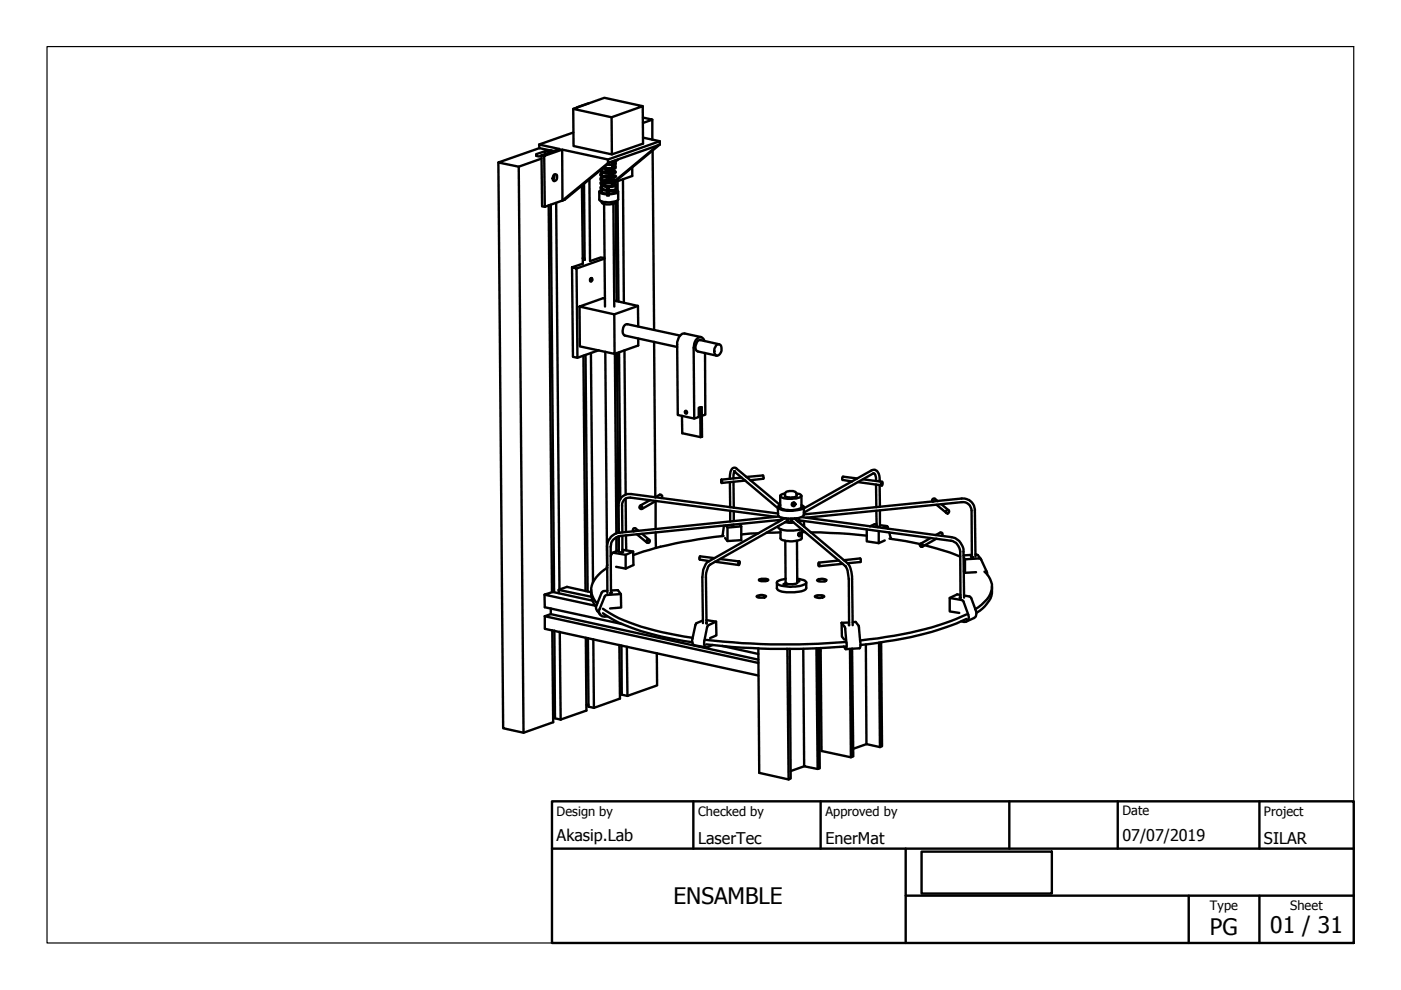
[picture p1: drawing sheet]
<svg xmlns="http://www.w3.org/2000/svg" width="297mm" height="210mm" viewBox="0 0 297 210" stroke-linecap="round" stroke-linejoin="round" font-family="sans-serif">
<!-- layer: Visible (ISO) -->
<g fill="none" stroke="#000" stroke-width=".51">
<path d="M105.7 34.5l1 119.9 4.3 1 6.3-2.3-.2-19.5M110 35.3l1 120.1M114.4 31.4l-8.7 3.1 4.3 .8 4.8-1.7M114.4 31.4l-.1-.8 4.3 1-3.8 1.3 .1 10.8 .6 .2M114.4 31.4l2.9 .6-.5-.1M114.8 33l-.5 .2-.6-.1v-.4l.1 .4M114.8 32.9l.6 .2M115.6 32.6v-.6l-1.9 .7M115.6 32l1.2-.1v.3M117.5 37.1v.4l-.1 .5-.2 .1M117.5 37h.4a.84 .84 0 0 1-.5 1.4l-.2-.6zM119.2 31.7l9.7 2.1v.8"/>
<path d="M121.5 23.1l6.6-2.4 8.2 1.8-6.6 2.4zM121.5 23.1l.1 7.9 8.1 1.7M121.5 28.1l-7.2 2.5M123.4 39.3l.2 16.6M123.8 39l.2 16M124.8 21.9l-2.5 .9M125 38l.1 17.3M127.3 36.2a3.4 3.4 0 0 0 2.9 .5l.4-.2-.3-.3h-.8l-1.5 .2M127.6 39.7a.77 .77 0 0 0 1 .5h1.8M127.6 39.5l-.3 .2a1.34 1.34 0 0 0 1.5 .8h1.4l.4-.2v-.3M127.7 37.4a.52 .52 0 0 0-.4 .6 .52 .52 0 0 0 .5 .5l1.1 .1a2.13 2.13 0 0 0 1.7-.2 .91 .91 0 0 0-1.1-.3l-1.5 .2M127.7 36.5a.48 .48 0 0 0-.4 .6 .48 .48 0 0 0 .5 .4l1.1 .2a1.95 1.95 0 0 0 1.7-.3v-.1a3.5 3.5 0 0 0-2.6 .1"/>
<path d="M127.8 38.4a.51 .51 0 0 0-.5 .6 .51 .51 0 0 0 .6 .4 4.1 4.1 0 0 0 2.7-.1l-.1-.7M128 35.7l-.6 .4a3.3 3.3 0 0 0 3 .3M128 36.6l-.6 .5a4.1 4.1 0 0 0 3 .3M128 35.5l.8 .2 1.6-.2M128 37.6l-.4 .2-.1 .1a3.6 3.6 0 0 0 2.9 .4M128 38.5l-.4 .2-.1 .2a3.3 3.3 0 0 0 2.9 .3M128.3 38.8l-.7 .2M128.3 39.1l-.1 .2M128.3 38.6v.7M128.3 38.6a.93 .93 0 0 0 1.4 .1l.1-.1v.7M128.4 35.8a.76 .76 0 0 0 1.3 .2v-.2M128.4 37.4l.9-.1 1.1 .1"/>
<path d="M128.7 39.6l.1 .7h.3v-.7h.4M128.7 39.6l-.8-.1-.4-.3 .1 .6M128.7 39.6v.7M128.8 38.5h.7M128.8 34.9h1.3v.6M128.9 34.6l-9.6 7.9M129 34.7l.2 .1M129.2 36.2h.1M129.2 36.4v.2M129.2 36.8v.3M129.2 37.3v.2M129.2 37.8v.3"/>
<path d="M129.2 38.3v.1M129.3 34.4l-9.5 7.9-.5 .2M129.3 34.4l-.4 .2M129.8 34.9v.7l-.5 .1M129.8 39.1l.1 .1-.4 .2M129.8 38.8l.8 .4M129.8 34.3v.4h.2M129.9 35.5h.2M130 38.6l-.2 .2 .5-.2M130.1 34.3l-.6 .1M130.1 34.1v.6M130.2 35.5h.1"/>
<path d="M130.4 36.5l-.9-.1-1.1 .1M130.4 38.3h-1.4l-.6 .1M130.4 38.6h-.1M130.4 34v.2l-.2-.1M130.4 35.4l.1 .1a.63 .63 0 0 1-1 .3h-1l-.7-.1M130.5 34.7v.6l-.4 .2M130.5 34.2l.1 .4-.2 .2M130.6 39.4v.7M130.9 38.4v2M131 33.8l-.6 .4M132.1 38l.2 26.2M134 35.5v1.8l-3.7 1.3"/>
<path d="M136.3 22.5v8l-6.6 2.2v-7.8M136.3 24.9l2 .5-2 .7M136.3 29.2l3.6 .7v.7M138.3 25.4v4.2M138.4 32l.3 37.9M139.4 30.8l-8.8 7.4M139.9 30.6l-10.6 3.8M139.9 29.9l-11 3.9M139.9 30.6l-9.3 7.7M116.3 43.5l.7 82M116.8 43.4l.7 82.1M117.9 43l.7 82"/>
<path d="M119.3 42.5l-.1-10.8-3.8 1.4 .1 10.8M119.3 42.5l-3.8 1.4M123.5 54.8h.5M123.6 55.9l-2.3 .8 .2 19 .9 .2-.2-19-.9-.2M125.1 59.2l.1-.2a.35 .35 0 0 1 .4 .3 .35 .35 0 0 1-.3 .4l-.2-.2zM127.6 40.3l-.5 .2 .1 .4 1.5 .3M127.6 40.1v.6l1.1 .4M127.6 40.5l-.2 .1M127.6 40.4l-.2 .1M128.1 43.2l.2 21.8M128.1 54.7l-.7-.1-2.2 .7M128.1 54.8l-5.9 2.1"/>
<path d="M128.7 41.1v.3l.1-.3M128.7 40.5v.6M129.1 41.1v.3h-.4M129.1 40.5v.6M130 43.2l.2 21.8M130.6 40.4l-.1 .3-.4 .2-1 .2M130.6 42.6v.3a2.31 2.31 0 0 1-2.4 .4l-.4-.1-.2-.5M130.6 43l.1 20.9M130.6 40.3l.5 .3-.2 .3-1.8 .3M130.9 42.5l.2 21.4M131.1 40.6v1.7a4.2 4.2 0 0 1-3.3 .5l-.5-.2-.2-.3v-1.6M123.7 75.4l.4 49.9"/>
<path d="M124.1 75.3l.5 50.1M125.3 74.8l.4 48.7M126.9 74.3l-4.5 1.6M128.3 63.3l-.4-.1-5 1.8 7.3 1.6 .1 8.4-7.4-1.6v-8.4M128.3 74.6l.4 45.3M130.2 63.7l5.1 1.2M130.4 75l.3 38.1M130.8 74.8l.3 38.1M131.3 74.7l.2 31.1M132.4 74.3l.3 30.6M135.3 64.9v4.3M135.3 64.9l-5.1 1.7"/>
<path d="M135.3 71.8v1.5l-5 1.7M138.7 72.5l.2 32.9 1-.5a.37 .37 0 0 1 .5 .2 .37 .37 0 0 1-.3 .5M144.2 71.2l-11.2-2.5a1.44 1.44 0 0 0-.7 2.4l11.3 2.5M148.7 71.5l-3.5-.8a1.87 1.87 0 0 0-1.6 1.9l.1 15.4 3.5 .7 .9-.3v-1.9l.7-.2M149.4 72.3a.95 .95 0 0 0-.9-.8 .95 .95 0 0 0-1 .6l-.3 .8-.1 .9 .1 14.9M149.5 74.8v13.1l-.7 .3M152 73.1a.73 .73 0 0 1 .9 .1 .73 .73 0 0 1 .1 .9 1 1 0 0 1-1.3 1.2 1.73 1.73 0 0 1 .3-2.2zM152.5 73l-4-.9a1.44 1.44 0 0 0-1 2l.5 .4 4 .9M145.2 87.2l.2-.1 .2 .1v.5l-.4-.2zM148.3 86.5l.5-.2v6.3l-.3 .1-3.8-.8-.1-3.7M148.5 86.5v6.2M155.6 99.9l9.3 7.8"/>
<path d="M155.7 100l-.2 1.4M128.7 119.9v.5M128.8 119.8l-.1 .1M129.5 118l.4-.8 2.8 .4 1.5-.7 .1 2.9-1.6 .8-2.1-.4M130.7 113.9v3M131.1 113.7l.1 3M131.2 113.7v3.3M131.2 116.6l-1.3 .7M132 116.9l.1 .1-.6 .1M132 113.6v3.5M132 116.6l2.2 .3M132.7 105.7v7"/>
<path d="M132.7 117.6v3M132.7 113.5l.1 3.2M135.1 113.3l2.1 1.7M135.3 112.5l-.8-.5-.3 .4 .1 .2M136.1 113.2l1.6 1.3M137.9 106l-2.2 1.2M139 112.9l.1 3.3M139 106.3v5.9M139.1 106.2l-3 1.7M151.4 118.3l-2.9-.3-.2 .2v.5l2.1 .3M151.6 119.1l5.1 .7M152.7 118.5l4 .5"/>
<path d="M152.9 101.8l.2 .2v.4l-.2-.1zM153.4 113.6a82.9 82.9 0 0 0-19.2 4.1M153.5 111.5l-.3 2.1M153.9 111.4l.3 .5 3-.3v2.9l-3 .2-.5-.6M154.2 111.9v2.8M154.7 101.5a2.16 2.16 0 0 1 .9-2.3h.4l9.4 7.9-.5 .4a2.81 2.81 0 0 0 2.5 .8l2.3-.3a.65 .65 0 0 0 .7-.5l-.5-.4M154.7 102.3l.1 5.2M154.8 108.3v2.3M155.5 102.1l.1 5.6M155.6 111.2l-.5 .1M155.6 108.4v2.1M156.7 119a.39 .39 0 0 1 .1 .4 .39 .39 0 0 1-.2 .3z"/>
<path d="M156.8 111.1l.4 .5M157.2 101.3l-4.2 .4M158.1 101.9l-5.1 .5M158.2 101.1l3.5-.3 .2 .1v.6l-2.8 .3M160.8 113.1l-3.6 .2M164.5 109.6l-30.8-4.1a1.56 1.56 0 0 0-1.8 1.7l.1 5.7M165 111.5v.4a6.2 6.2 0 0 0 4.9 .3M165 108.9l-31.2-4.2a2.33 2.33 0 0 0-2.7 2.5l.1 5.7M165 110.3v.4M165 110.3l.4 .2M165.2 109.5l-33.8 3.4a2.93 2.93 0 0 0-2.7 3l.1 9.8M165.4 105.1v2.4a3.8 3.8 0 0 0 3.8 .5l.5-.2 .2-.3v-2.4"/>
<path d="M165.5 112.9h-3M165.5 112.2v1.9a3.8 3.8 0 0 0 3.7 .5 .7 .7 0 0 0 .8-.5v-1.9M165.7 110.2l-34.2 3.4a2.29 2.29 0 0 0-2 2.3v9.9M165.7 110.2v.1M165.7 109.8v.4M166.4 109.9l-16.2 9.1a3.9 3.9 0 0 0-1.3 3.4l.1 9.7M166.4 104.6l-.9 .3-.1 .3a3.1 3.1 0 0 0 2.9 .5l1.2-.2 .4-.4-.4-.4-.7-.1M166.4 110.7l1.9 .1M166.5 114.7l.1 8.8a2.57 2.57 0 0 0 2.4 0v-8.8M166.5 104.5a1.9 1.9 0 0 1 2.3 0 .64 .64 0 0 1 0 .8 .64 .64 0 0 1-.8 .1h-.9l-.7-.1zM166.7 110.6l1.4 .1M166.8 110l.1 .1-.1 .4-16.2 9.2a2.13 2.13 0 0 0-.9 1.7l.1 10.8"/>
<path d="M167.1 110v.7M167.7 110v.7M168 110l-.1 .1 .1 .4 11.3 9.6a4.8 4.8 0 0 1 .7 2.7v9.7M168.3 106.5l.1 .1a.43 .43 0 0 1-.5 .4M168.4 110h.1M168.5 110l11.3 9.5a5.5 5.5 0 0 1 .9 3.3l.1 9.8M168.5 110h.1M168.8 109.9v.4M169.3 113.1l.3-.2a.43 .43 0 0 1 .2 .4 .43 .43 0 0 1-.4 .3zM169.4 109.8l.1 .5M169.5 110.3l-.4 .2M169.5 110.3l32.1 4.4a2.47 2.47 0 0 1 2 2.2v9.9"/>
<path d="M169.9 109.6l31.8 4.3a3.1 3.1 0 0 1 2.6 3l.1 9.8M170 112.8h.7M170.1 110.5l-.8 .2M170.4 107.5v1.7a2.77 2.77 0 0 1-2.4 .8 4.8 4.8 0 0 1-3-.6l-.1-1.9M170.4 109.1l33.5-3.4a2.51 2.51 0 0 1 2.8 2.5l.1 9.8M170.4 110.5l.1 1.2M170.9 109.8l33.1-3.3a1.85 1.85 0 0 1 2 1.7l.1 9.9M171.9 112.9l6 .2 5.9 .5M173.6 119.3l.1 .8-.2-.5zM177.9 118.8l-4.3 .5M178.6 119.5l-4.9 .6M178.9 118.8l3.5-.4 .1 .1-.1 .7-2.7 .2"/>
<path d="M181.7 101.4l-2.9-.3-.2 .2v.5l2.1 .3M181.9 102.2l5 .7M183 101.6l4 .5M183.8 112.2v2.6l2.5 .4 1.3-.6M185.7 102v-.2a1.66 1.66 0 0 0-.3-1.4l-15 8.3M185.7 102.7l.1 4.8M185.8 108.3l.1 3.4M185.9 111.5l-.2 .2h.7M185.9 111.2h-.5l-1 .4M186.3 112.6v2.6M186.5 102.1a2.25 2.25 0 0 0-1-2.5l-.7 .1-14.4 8.1M186.5 102.8l.1 4.7"/>
<path d="M186.6 108.2v3.3M186.6 111.4l1.4 .1M186.9 102.2a.38 .38 0 0 1 .2 .4 .38 .38 0 0 1-.2 .3zM187.1 111.9l.9-.4 .3 .6M188.5 112.9l.4 1.3M188.6 114.2l6.5 1.2M196.1 115.6l5.3 1.5 2.2 .9M197.3 114.1l-2.1 1.2M198.4 113.4l.9-.5a.38 .38 0 0 1 .5 .2 .38 .38 0 0 1-.2 .5M198.6 114.2l-3.1 1.7M198.6 107l2.1 1.7M198.8 106.3l-.6-.5-.3-.1-.3 .4 .1 .2"/>
<path d="M199.6 106.9l1.5 1.3M204.3 118.2l.3 .4v2.8M204.6 118.6l3.3-.1 1.3 2.6 .1 .7M206.1 118l-.2 .1h.5M206.1 117.6l-1.8 .2M206.8 117.6l.5 .1 .7 .8M115.4 126.1l.1 2.6 16.4 3.6M115.5 130.7l1.3-.5 44 9.7M115.5 130.7v2.6l45.3 9.9M115.5 130.7l45.3 9.9M116.8 129v1.2M117.5 133.7l.2 18.6 1.2 .3"/>
<path d="M118.4 125.1l1.8-.7 5.1 1.2M118.5 125.8l-.1-.7 6.9 1.4M118.7 134l.2 18.6M124.2 135.2l.1 15.5-5.4 1.9M124.7 135.3l.1 14.5 1.1 .3M125.3 125.1a4.7 4.7 0 0 0 1.1 3.5M125.6 127.4l-8.4-1.9-1.8 .6 10.8 2.3M125.8 135.5l.1 14.6M127.8 129.1a37 37 0 0 0 14.1 5.2l4.9 .9M127.8 130a37.3 37.3 0 0 0 14 5.3l5 .9M128.8 120.4a6.7 6.7 0 0 0-3.5 4.3 4.6 4.6 0 0 0 1.3 3.3M128.8 125.3h-.8l-.4 .3-1.1 2.7a1.05 1.05 0 0 0 .1 1.2l.7 .8"/>
<path d="M129.5 125.6l.2 .1-.4 .1M129.5 125.2l1.5-.1 .6 .9 .1 2.8-2.4 .2M131.3 136.8l.1 11.3-5.5 2M131.6 126l-3.3 .3-1.2 2.8a1.08 1.08 0 0 0 .1 1.2 1.08 1.08 0 0 0 1 .4h.6M131.8 136.9v10.4l1.2 .2M132.9 137.1l.1 10.4M139.3 138.5v6.8l-6.3 2.2M149 131.5l-1.4 .7-.9 3.9 .5 .7 2.5 .5M149.7 135.7a146.2 146.2 0 0 0 29.7 .4M149.7 136.6a146.2 146.2 0 0 0 29.7 .5M149.7 131.5l2.1 .3 .1 2.9-1.3 .6M149.8 132l-.1 .2"/>
<path d="M151.8 131.8l-1.8 1-.6 3a.94 .94 0 0 0 .6 1.5l1.1-.5M153.1 136.9l7.7 1.8M160.4 126.5a1.91 1.91 0 0 1 2-.1 1.91 1.91 0 0 1-2 .1zM160.8 137.4l.2 26.5 6.2 1.4-.3-27.7h.2M160.9 122.9a2.58 2.58 0 0 1 2 0 1.69 1.69 0 0 1-1.9 .2zM166.2 123.8l.7 .1a.52 .52 0 0 1-.7-.1zM166.6 122.7l-1.3 .3a.51 .51 0 0 0-.5 .3 .51 .51 0 0 0 0 .5 7.3 7.3 0 0 0 6.1-.1v-.3l-.3-.3-1.6-.4M166.8 137.6h.1M167.4 139.2v.5M167.4 137.6l.2 27.5-.4 .2M169 123.1l.5 .1-.5 .1M170.3 137.6l.2 24.9 2.9 .5"/>
<path d="M170.9 123.5v1.4a7.6 7.6 0 0 1-5.5 .4l-.5-.2-.2-.4v-1.2M172.8 126.4a2.3 2.3 0 0 1 2 .1 1.78 1.78 0 0 1-2 0zM173.1 137.4l.3 25.6 .4-.1-.2-25.5M173.4 122.9a2.09 2.09 0 0 1 1.9 .1 1.91 1.91 0 0 1-2.1 0zM173.6 137.9l.4 .1M174 137.4l.2 21.8 6.2 1.4M178.4 132.1l.1 2.9 .5 .6M178.4 132.1l.8 1 .3 3.4-.2 1.1-.4-.5M180 132l-1.6 .1M180.7 137.5l.2 22.9-.5 .2-.2-23M180.8 131.9h.6l.7 .8 .3 3.7v.9l-.2 .1-2.9 .2M183.6 136.6l.1 21.2 2.9 .6"/>
<path d="M186.8 136.2l.2 22-.4 .2-.2-22.2M201.4 126.8l2.7 .5 1.2 3a1.05 1.05 0 0 1-.2 1.3 1.05 1.05 0 0 1-1.3 .1M203.6 126.6l-.1 .1 .2 .1M203.6 126.1l-.7-.1-1.5 .8v2.8l2 .4M204.3 121.1l.3 .3 2.3-.1M204.4 126.3l1.1 .2 .3 .2 1.2 3.2-.1 .8-.2 .2-1.8 .9M204.9 130.3a66.3 66.3 0 0 1-20.6 5.2l-1.9 .3M204.9 131.2a62.6 62.6 0 0 1-18.8 5.1l-3.7 .5M208.7 121.2a4 4 0 0 1 0 6.4l-1.9 1.6M210.3 124.4a5.7 5.7 0 0 1-3.3 5.6M117.7 151.9l-.4 .1M124.3 149.5h.5"/>
<path d="M131.8 146.9l-.4 .1M183.7 157.8l-2.9 1M170.5 162.5l-2.9 1"/>
<circle cx="135.9" cy="107.6" r=".36"/>
<circle cx="137.4" cy="114.8" r=".36"/>
<circle cx="168.3" cy="106.9" r=".4"/>
<circle cx="195.3" cy="115.6" r=".35"/>
<circle cx="200.9" cy="108.5" r=".37"/>
</g>
<g fill="#000">
<circle cx="129.1" cy="39.6" r=".25"/>
<circle cx="129.6" cy="35.7" r=".25"/>
<circle cx="129.8" cy="38.8" r=".25"/>
<circle cx="130.4" cy="38.3" r=".25"/>
<circle cx="155.6" cy="99.9" r=".25"/>
<circle cx="134.3" cy="112.6" r=".25"/>
<circle cx="140" cy="115.9" r=".25"/>
<circle cx="166.4" cy="109.9" r=".25"/>
<circle cx="197.7" cy="106.3" r=".25"/>
</g>
<!-- layer: Sketch Geometry (ISO) -->
<path d="M10 9.9h277v190h-277z" fill="none" stroke="#000" stroke-width=".25"/>
<!-- layer: Title (ISO) -->
<path d="M117 169.9h170v30h-170zM117 179.9h170M147 169.9v10M174 169.9v10M192 179.9v20M214 169.9v10M237 169.9v10M267 169.9v10M192 189.9h95M195.4 180.6h27.6v8.9h-27.6zM252 189.9v10M267 189.9v10" fill="none" stroke="#000" stroke-width=".51"/>
<g font-size="4.8">
<text x="142.8" y="191.7">ENSAMBLE</text>
<text x="269.3" y="197.8">01 / 31</text>
<text x="256.5" y="198.2">PG</text>
</g>
<g font-size="3.4">
<text x="118" y="178.2">Akasip.Lab</text>
<text x="148" y="178.9">LaserTec</text>
<text x="175" y="178.9">EnerMat</text>
<text x="238" y="178.3">07/07/2019</text>
<text x="268" y="178.9">SILAR</text>
</g>
<g font-size="2.7">
<text x="118" y="173">Design by</text>
<text x="148" y="173">Checked by</text>
<text x="175" y="173">Approved by</text>
<text x="238" y="172.9">Date</text>
<text x="268" y="172.9">Project</text>
<text x="256.5" y="192.9">Type</text>
<text x="273.6" y="193">Sheet</text>
</g>
</svg>
